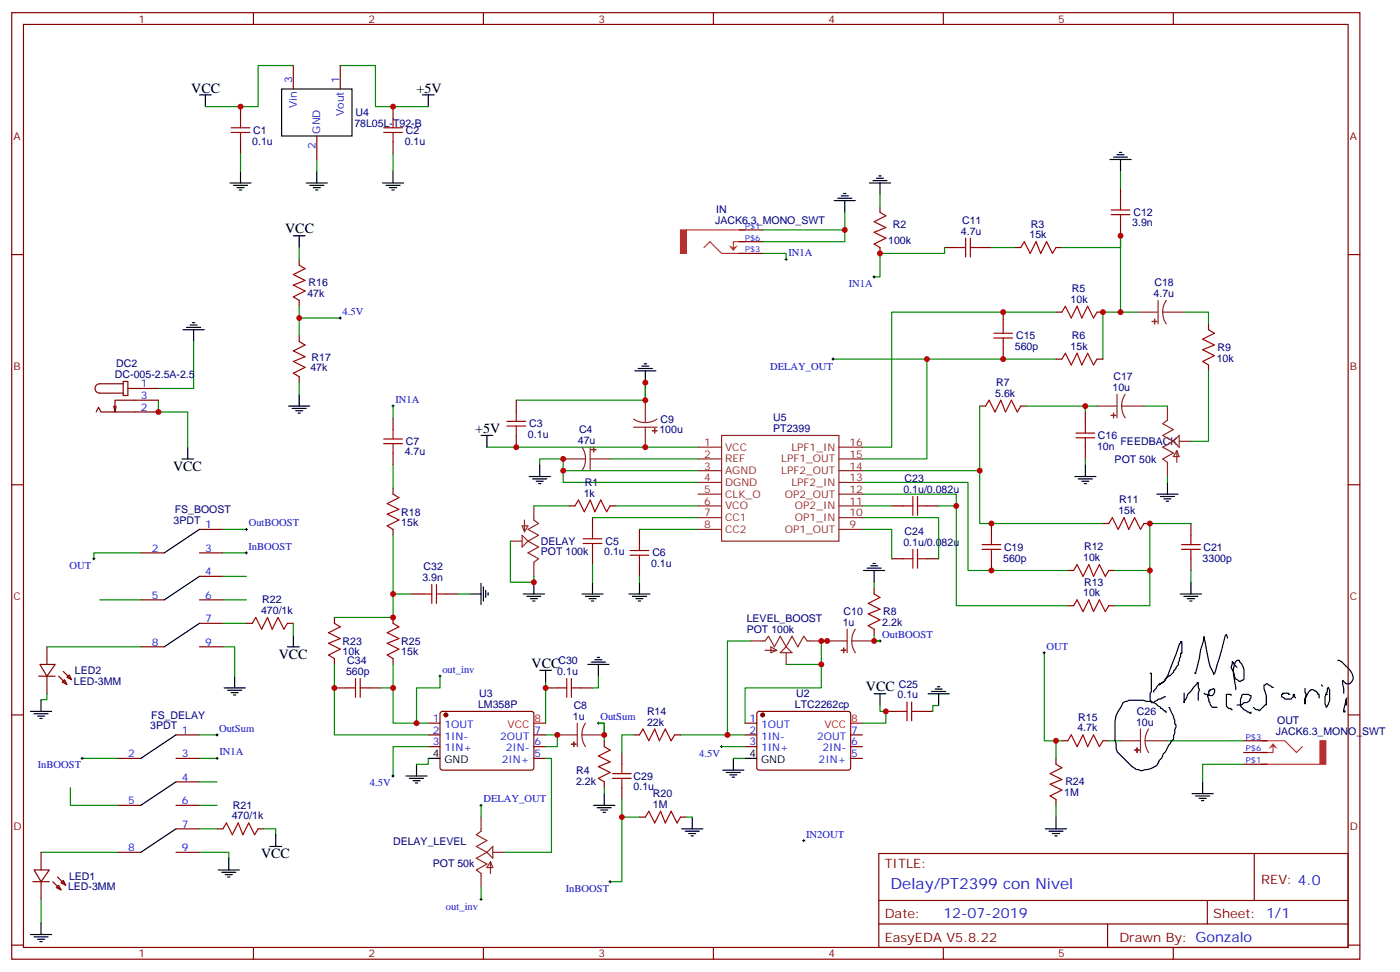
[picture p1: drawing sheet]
<svg xmlns="http://www.w3.org/2000/svg" width="421mm" height="292mm" viewBox="0 0 421 292" stroke-linecap="round" stroke-linejoin="round" font-family="sans-serif">
<g fill="none" stroke="#870000" stroke-width=".35">
<path d="M3.5 3.8h405.4v284.3h-405.4zM7.1 7.3h398.2v277.3h-398.2zM76.2 3.8v3.5M145.3 3.8v3.5M214.5 3.8v3.5M283.6 3.8v3.5M352.8 3.8v3.5M72.3 32v3.6M118.2 32v3.6M72.3 42.6v3.5M118.2 42.6v3.5M336.9 56.7v3.6"/>
<path d="M3.5 76.5h3.6M90 77.9v1.8M264.6 62v1.8M264.6 74.4v1.7M284 74.4h3.5M294.6 74.4h3.5M305.2 74.4h1.7M317.5 74.4h1.8M336.9 67.3v3.5M405.3 76.5h3.6M90 90.2v1.8M301.6 93.8v3.5"/>
<path d="M317.5 93.8h1.8M329.8 93.8h1.8M363.4 97.3v1.8M90 100.8v1.8M90 113.2v1.7M301.6 104.4v3.5M317.5 107.9h1.8M329.8 107.9h1.8M363.4 109.6v1.8M155.2 120.2v3.6M155.2 130.8v3.5M294.6 122h1.7"/>
<path d="M306.9 122h1.8M326.3 123.8v3.5M326.3 134.3v3.6M3.5 145.6h3.6M171.1 152h1.8M178.2 155.5v3.5M183.4 152h1.8M192.3 159v3.6M268.1 152h3.5M278.7 152h3.5M298.1 157.3v3.5M331.6 157.3h1.8"/>
<path d="M344 157.3h1.7M358.1 157.3v3.5M405.3 145.6h3.6M178.2 166.1v3.5M192.3 169.6v3.5M268.1 167.9h3.5M278.7 167.9h3.5M298.1 167.9v3.5M321 171.4h1.8M333.4 171.4h1.7M358.1 167.9v3.5M321 182h1.8"/>
<path d="M333.4 182h1.7M3.5 214.8h3.6M128.8 217.2h3.5M132.5 213.9l.5-.2 27.1 .1 .4 .6-.1 16.5-.6 .5-27.1-.1-.4-.7v-16.2zM405.3 214.8h3.6M128.8 220.8h3.5M128.8 224.3h3.5M160.5 220.8h3.5M160.5 224.3h3.5M160.5 227.8h3.5M319.3 222.5h1.7M331.6 222.5h1.8"/>
<path d="M373.9 222.5h7.1M373.9 226.1h7.1M373.9 229.6h7.1M264.2 256.4h141.1v28.2h-141.1zM377.1 256.4v14.1M264.2 270.5h141.1M264.2 277.6h141.1M333 277.6v7M363 270.5v7.1M3.5 283.9h3.6M76.2 284.6v3.5M145.3 284.6v3.5"/>
<path d="M214.5 284.6v3.5M283.6 284.6v3.5M352.8 284.6v3.5M405.3 283.9h3.6"/>
</g>
<g fill="none" stroke="#000" stroke-width=".35">
<path d="M60 28.5h3.5M61.7 28.5v3.5M127 28.5h3.5M128.8 28.5v3.5M69.1 55h6.4M70.2 55.7h4.2M71.3 56.4h2.1M72 57.1h.7M72.3 51.4v3.6M92.1 55h6.3M93.1 55.7h4.3M94.2 56.4h2.1"/>
<path d="M94.9 57.1h.7M95.2 51.4v3.6M115 55h6.4M116.1 55.7h4.2M117.1 56.4h2.1M117.8 57.1h.7M118.2 51.4v3.6M251.9 59.5h4.2M252.9 58.8h2.2M253.6 58.1h.8M261.4 55h6.4M262.5 54.3h4.2"/>
<path d="M263.5 53.6h2.1M264.2 52.8h.7M264.6 55v3.5M333.7 47.9h6.4M334.8 47.2h4.2M335.8 46.5h2.2M336.5 45.8h.8M336.9 47.9v3.5M250.8 60.3h6.4M254 60.3v3.5M55 99.1h6.4M56.1 98.4h4.2"/>
<path d="M57.1 97.6h2.2M57.9 96.9h.7M58.2 99.1v3.5M90 118.5v3.5M190.9 111.4h6.3M191.9 110.7h4.2M193 110h2.1M193.7 109.3h.7M194 111.4v3.5M54.7 137.9h3.5M56.4 134.3v3.6M86.8 122h6.3"/>
<path d="M87.8 122.7h4.3M88.9 123.4h2.1M89.6 124.1h.7M162.3 139.6v3.6M326.3 139.6v3.6M159.1 143.2h6.4M160.2 143.9h4.2M161.2 144.6h2.1M161.9 145.3h.7M323.1 143.2h6.4M324.2 143.9h4.2M325.3 144.6h2.1"/>
<path d="M326 145.3h.7M347.8 148.4h6.4M348.9 149.2h4.2M350 149.9h2.1M350.7 150.6h.7M351 144.9v3.5M157.3 178.4h6.4M158.4 179.1h4.2M159.5 179.8h2.1M160.5 174.9v3.5M175 178.4h6.3M176 179.1h4.3"/>
<path d="M177.1 179.8h2.1M178.2 174.9v3.5M189.1 178.4h6.3M190.1 179.1h4.3M191.2 179.8h2.1M192.3 174.9v3.5M354.9 178.4h6.3M356 179.1h4.2M357 179.8h2.1M358.1 174.9v3.5M160.2 180.6h.7M177.8 180.6h.7"/>
<path d="M191.9 180.6h.7M357.7 180.6h.7M122.1 233.1h6.3M123.1 233.8h4.3M124.2 234.5h2.1M124.9 235.2h.7M125.2 229.6v3.5M128.8 227.8h3.5M358.4 238.4h6.4M359.5 239.1h4.2M360.5 239.8h2.2M361.6 234.9v3.5"/>
<path d="M361.2 240.5h.7"/>
</g>
<g fill="none" stroke="#a10000" stroke-width=".35">
<path d="M69.5 39.8h5.6M69.5 38.4h5.6M72.3 35.6v2.8M72.3 39.8v2.8M115.4 39.8h5.6M115.4 38.4h5.6M118.2 35.6v2.8M118.2 39.8v2.8M90 79.7l1.7 1-3.5 1.8 3.5 1.7-3.5 1.5 3.5 1.7-3.5 1.8 1.8 1M264.6 63.8l1.7 1-3.5 1.8 3.5 1.8-3.5 1.4 3.5 1.7-3.5 1.8 1.8 1.1M287.5 74.4h2.8M290.3 71.5v5.7"/>
<path d="M291.7 71.5v5.7M291.7 74.4h2.9M306.9 74.4l1.1-1.8 1.7 3.5 1.8-3.5 1.4 3.5 1.8-3.5 1.7 3.5 1.1-1.7M334.1 64.5h5.6M334.1 63.1h5.6M336.9 60.3v2.8M336.9 64.5v2.8M301.6 97.3v2.8M319.3 93.8l1-1.8 1.8 3.5 1.7-3.5 1.5 3.5 1.7-3.5 1.8 3.5 1-1.7M363.4 99.1l1.7 1-3.5 1.8 3.5 1.7-3.5 1.5 3.5 1.7-3.5 1.8 1.8 1M90 102.6l1.7 1-3.5 1.8 3.5 1.8-3.5 1.4 3.5 1.7-3.5 1.8 1.8 1.1M298.8 101.5h5.6"/>
<path d="M298.8 100.1h5.6M301.6 101.5v2.9M319.3 107.9l1-1.8 1.8 3.5 1.7-3.5 1.5 3.5 1.7-3.5 1.8 3.5 1-1.7M152.4 128h5.6M152.4 126.6h5.6M155.2 123.8v2.8M155.2 128v2.8M296.3 122l1.1-1.8 1.8 3.6 1.7-3.6 1.4 3.6 1.8-3.6 1.8 3.6 1-1.8M323.5 131.5h5.6M323.5 130.1h5.6M326.3 127.3v2.8M326.3 131.5v2.8"/>
<path d="M172.9 152l1-1.8 1.8 3.5 1.7-3.5 1.5 3.5 1.7-3.5 1.8 3.5 1-1.7M178.2 159v2.9M271.6 152h2.9M274.5 149.2v5.6M275.9 152h2.8M275.9 149.2v5.6M333.4 157.3l1-1.8 1.8 3.5 1.8-3.5 1.4 3.5 1.7-3.5 1.8 3.5 1.1-1.7M175.3 163.3h5.7M175.3 161.9h5.7M178.2 163.3v2.8M189.4 166.8h5.7M189.4 165.4h5.7"/>
<path d="M192.3 162.6v2.8M192.3 166.8v2.8M271.6 167.9h2.9M274.5 165v5.7M275.9 165v5.7M275.9 167.9h2.8M295.3 165h5.6M295.3 163.6h5.6M298.1 160.8v2.8M298.1 165v2.9M322.8 171.4l1-1.8 1.8 3.5 1.8-3.5 1.4 3.5 1.8-3.5 1.7 3.5 1.1-1.7M355.2 165h5.7"/>
<path d="M355.2 163.6h5.7M358.1 160.8v2.8M358.1 165v2.9M322.8 182l1-1.8 1.8 3.5 1.8-3.5 1.4 3.5 1.8-3.5 1.7 3.5 1.1-1.7M321 222.5l1.1-1.7 1.7 3.5 1.8-3.5 1.4 3.5 1.8-3.5 1.8 3.5 1-1.8"/>
</g>
<g fill="none" stroke="#008700" stroke-width=".35">
<path d="M88.2 19.7h-10.6v12.3h-15.9M102.3 19.7h10.6v12.3h15.9M72.3 46.1v5.3M95.2 47.9v3.5M118.2 46.1v5.3M264.6 58.5v3.5M336.9 51.4v5.3M229.3 76.1h7.1v1.8M254 63.8v5.3h-24.7M254 69.1v3.5h-24.7M298.1 74.4h7.1M319.3 74.4h14.1"/>
<path d="M336.9 70.8v23h-5.3v14.1M90 92v8.8M317.5 93.8h-49.4v40.5h-8.8M336.9 93.8h5.3M356.3 93.8h7.1v3.5M58.2 102.6v14.1h-10.6M90 114.9v3.6M194 114.9v5.3h-38.8M317.5 107.9h-38.8v30h-19.4M363.4 111.4v21.2h-5.3M47.6 120.2v3.6h8.8v10.5M146.4 134.3h63.5"/>
<path d="M162.3 139.6v-1.7h7v3.5h40.6M183.4 137.9h26.5M294.6 122v19.4h-35.3M308.7 122h17.6M326.3 137.9v1.7M329.8 122h-3.5v1.8M344 122h7M160.5 152h10.6M169.3 141.4v3.5h40.6M178.2 155.5h31.7M185.2 152h24.7M192.3 159h17.6"/>
<path d="M259.3 144.9h31.7v26.5h30M259.3 148.4h28.2v33.6h33.5M259.3 159h8.8v8.9M259.3 155.5h22.9v12.4M259.3 152h8.8M282.2 152h5.3M294.6 141.4v15.9h37M351 143.2v1.7M358.1 157.3h-12.4v14.1h-10.6M153.5 162.6v12.3h7M178.2 169.6v5.3M192.3 173.1v1.8"/>
<path d="M345.7 171.4v10.6h-10.6M164 204.9v12.3M128.8 227.8v1.8h-3.6M333.4 222.5h3.5M351 222.5h19.4"/>
</g>
<g fill="none" stroke="#8c2424" stroke-width=".35">
<path d="M342.2 93.8h6M348.2 90.2v7.1M349.6 93.8l.2 1.8 .9 1.7M349.6 93.8h6.7M350.7 90.2l-.9 1.7-.2 1.9M335.8 118.5v7M338.3 118.5l-.8 1.6-.2 1.9M169.3 137.9h6.7M175 134.3l.8 1.7 .2 1.9M176 137.9l-.2 1.8-.8 1.7M177.4 137.9h6M177.4 134.3v7.1"/>
<path d="M190.5 125.9l1.7 .8 1.8 .2M190.5 128.3h7.1M194 120.2v6.7M194 128.3v6M197.6 125.9l-1.7 .8-1.9 .2M329.8 122h6M337.3 122l.2 1.8 .8 1.7M337.3 122h6.7M351 122v4.2l-1.4 1.1 3.2 1.7-3.2 1.8 3.2 1.8M352.8 132.6l-3.2 1.7 3.2 1.8-3.2 1.8 1.4 1v4.3M353.8 135.4v3.5M353.8 135.4l.7 1.8h-1.7z"/>
<path d="M354.5 130.8v3.5l-1.7-1.7zM354.5 132.6h3.6M157 158h1.7l-1 1.7zM157.7 156.2v3.5M160.5 152v4.2l1.4 1.1-3.2 1.7 3.2 1.8-3.2 1.8M153.5 162.6h3.5M157 160.8l1.7 1.8-1.7 1.7zM158.7 162.6l3.2 1.7-3.2 1.8 3.2 1.8-1.4 1v4.2M225.8 192.5h4.2l1.1-1.4 1.7 3.2 1.8-3.2 1.8 3.2M230 195.4h3.5M231.8 194.3l1.7 1.1-1.7 .7zM234.6 196.1l1.8-1.8 1.7 1.8z"/>
<path d="M236.4 196.1v3.5M246.9 192.5h-4.2l-1-1.4-1.8 3.2-1.8-3.2-1.7 3.2M342.9 219v7.1M345.4 219l-.9 1.7-.2 1.8M336.9 222.5h6M344.3 222.5l.3 1.9 .8 1.7M344.3 222.5h6.7"/>
</g>
<g fill="#8c2424" stroke="#8c2424" stroke-width=".35">
<path d="M196.1 129.4h1.5z"/>
<path d="M196.8 128.7v1.4z"/>
<path d="M178.5 134.3v1.4z"/>
<path d="M177.8 135l1.4 .1z"/>
<path d="M334.8 124.1v1.4z"/>
<path d="M334.1 124.8h1.4z"/>
<path d="M347.1 95.9l.1 1.4z"/>
<path d="M346.4 96.6h1.4z"/>
<path d="M341.8 224.6l.1 1.5z"/>
<path d="M341.1 225.3l1.4 .1z"/>
</g>
<circle cx="134.1" cy="214.8" r=".53" fill="#870000" stroke="#870000" stroke-width=".35"/>
<path d="M160.5 217.2h3.5" fill="none" stroke="#f00" stroke-width=".35"/>
<path d="M236 77.9h.7M236.4 77.5v.7M241.3 252.5h.7M241.7 252.2v.7" fill="none" stroke="#000" stroke-width=".3"/>
<path d="M396.9 222.5h1.7v7.1h-1.7z" fill="#c33" stroke="#c33" stroke-width=".35"/>
<path d="M379.2 222.5h7.1l3.5 3.6 1.8-1.8M379.2 229.6h17.7M382.8 224.3v1.8h-3.6" fill="none" stroke="#c33" stroke-width=".35"/>
<path d="M382.8 223.2l1.4 1.8-1.4-.7-1.4 .7z" fill="#c33"/>
<path d="M373.9 229.6h-12.3v5.3" fill="none" stroke="#008700" stroke-width=".35"/>
<path d="M204.6 69.1h1.8v7h-1.8z" fill="#c33" stroke="#c33" stroke-width=".35"/>
<path d="M206.4 69.1h17.6M211.7 74.4l1.7-1.8 3.6 3.5h7M224 72.6h-3.5v1.8" fill="none" stroke="#c33" stroke-width=".35"/>
<path d="M222.2 76.1h7.1M222.2 72.6h7.1M222.2 69.1h7.1" fill="none" stroke="#870000" stroke-width=".35"/>
<path d="M219.1 73.7l1.4 .7 1.4-.7-1.4 1.7z" fill="#c33"/>
<g fill="none" stroke="#000" stroke-width=".35">
<path d="M84.7 26.7h21.1v14.2h-21.1zM88.2 70.8h3.5M90 70.8v3.6M144.6 130.8h3.6M146.4 130.8v3.5M60 159l-10.6 7.1M60 173.1l-10.6 7.1M141.1 178.4h3.5M144.6 175.3v6.3M145.3 176.3v4.3M146 177.4v2.1M146.8 178.1v.7"/>
<path d="M259.6 171.4h6.4M260.7 170.7h4.2M261.8 170h2.1M262.5 169.3h.7M262.8 171.4v3.5M60 187.3l-10.6 7M86.4 194.3h3.6M88.2 190.8v3.5M176.7 199.6h6.4M177.8 198.9h4.2M178.9 198.2h2.1M179.6 197.5h.7"/>
<path d="M179.9 199.6v3.5M9.2 213.7h6.3M10.2 214.4h4.3M11.3 215.1h2.1M12 215.8h.7M12.3 210.2v3.5M67.4 206.7h6.3M68.4 207.4h4.3M69.5 208.1h2.1M70.2 208.8h.7M70.6 203.1v3.6M162.3 201.4h3.5"/>
<path d="M164 201.4v3.5M262.8 208.4h3.5M264.6 208.4v3.5M279 208.4h6.4M280.1 207.7h4.2M281.2 207h2.1M281.9 206.3h.7M282.2 208.4v3.5M52.9 220.8l-10.6 7M52.9 234.9l-10.6 7M181.7 238.4v3.5M217.3 231.4h6.4"/>
<path d="M218.4 232.1h4.2M219.4 232.8h2.1M220.1 233.5h.7M220.5 227.8v3.6M224 227.8h3.5M52.9 249l-10.6 7M68.8 257.8v3.5M81.1 254.3h3.6M82.9 250.8v3.5M178.5 241.9h6.4M179.6 242.6h4.2M180.6 243.3h2.1"/>
<path d="M181.3 244.1h.7M205 249h6.3M206 249.7h4.3M207.1 250.4h2.1M207.8 251.1h.7M208.1 245.5v3.5M314.3 249h6.4M315.4 249.7h4.2M316.4 250.4h2.2M317.1 251.1h.8M317.5 245.5v3.5M12.3 277.2v3.5"/>
<path d="M65.6 261.3h6.4M66.7 262h4.2M67.7 262.7h2.1M68.4 263.5h.7M9.2 280.7h6.3M10.2 281.4h4.3M11.3 282.2h2.1M12 282.9h.7"/>
</g>
<g fill="none" stroke="#870000" stroke-width=".35">
<path d="M88.2 19.7v7M102.3 19.7v7M95.2 40.9v7M37 114.6h1.5v4.2h-1.5zM37 115.3h-7a1.41 1.41 0 0 0-1.4 1.4 1.41 1.41 0 0 0 1.4 1.4h7M38.5 116.7h9.1M28.9 123.8l.7-1.5 .7 1.5h17.3M34.9 122l-.3 1.8M47.6 120.2h-13v3.6l-.4-1.8M118.2 125.5v3.5M118.2 136.1v3.5M60 159h7"/>
<path d="M118.2 146.7v1.7M118.2 159v1.8M42.3 166.1h7.1M60 173.1h7M60 166.1h7M123.5 178.4h3.5M134.1 178.4h3.5M262.8 176.7v1.7M12 199.6h4.6l-2.5 3.5zM14.1 194.3v5.3M42.3 180.2h7.1M42.3 194.3h7.1"/>
<path d="M60 180.2h7M60 194.3h7M60 187.3h7M74.1 187.3h1.7M86.4 187.3h1.8M100.5 185.5v1.8M100.5 197.8v1.8M118.2 185.5v1.8M118.2 197.8v1.8M262.8 189v1.8M11.6 203.1h5M14.1 203.1v5.3"/>
<path d="M17.6 203.1l2.5 2.5M19 201.7l2.5 2.5M19.4 204.2l.7 1.4-1.4-.7zM20.1 203.5l.7-.7 .7 1.4zM100.5 206.7h3.6M111.1 206.7h3.6M164 206.7h3.6M174.6 206.7h3.6M224 217.2h3.5M227.8 213.9l.4-.2 27.1 .1 .5 .6-.1 16.5-.6 .5-27.1-.1-.5-.7v-16.2zM266.3 213.7h3.6M276.9 213.7h3.6"/>
<path d="M35.3 227.8h7M52.9 234.9h7.1M52.9 227.8h7.1M52.9 220.8h7.1M181.7 222.5v1.8M181.7 234.9v1.7M187 226.1v3.5M187 236.6v3.6M190.5 220.8h1.8M202.8 220.8h1.8M224 220.8h3.5M224 224.3h3.5"/>
<path d="M255.8 227.8h3.5M255.8 220.8h3.5M255.8 224.3h3.5M317.5 227.8v1.8M12.3 256v5.3M35.3 241.9h7M35.3 256h7M52.9 241.9h7.1M52.9 256h7.1M52.9 249h7.1M65.3 249h1.7M77.6 249h1.8"/>
<path d="M192.3 245.5h1.7M204.6 245.5h1.8M317.5 240.2v1.7M9.9 264.9h4.9M10.2 261.3h4.6l-2.5 3.6zM12.3 264.9v5.3M15.9 264.9l2.4 2.4M16.9 266.6l.7-.7 .7 1.4zM17.3 263.5l2.5 2.4M18.3 265.2l.7-.7 .8 1.4z"/>
</g>
<g fill="none" stroke="#008700" stroke-width=".35">
<path d="M90 74.4v3.5M284 74.4v1.7h-19.4v7.1h-1.8M336.9 70.8v3.6h-3.5M90 95.5h12.3M194 114.9v5.3M250.5 107.9h28.2M118.2 122v3.5M118.2 139.6v7.1M67 159h7.1M42.3 166.1h-14.1v1.8M67 173.1h7.1M67 166.1h7.1"/>
<path d="M118.2 160.8v17.6h5.3M118.2 178.4v7.1h-17.7M137.6 178.4h3.5M160.5 173.1v1.8M262.8 174.9v1.8M358.1 171.4v3.5M14.1 194.3h28.2M30 180.2h12.3M67 194.3h3.6v8.8M67 187.3h7.1M67 180.2h7.1M88.2 187.3v3.5"/>
<path d="M100.5 199.6v21.2h28.3M118.2 199.6v7.1h-3.5M225.8 192.5h-7.1v28.3M236.4 199.6h10.5v7.1h-22.9v10.5M246.9 192.5h1.8h-1.8v7.1M262.8 190.8v1.7h1.8h-1.8M314 196.1v26.4h5.3M14.1 208.4v1.8h-1.8M118.2 206.7v10.5h10.6M132.3 203.1v3.6h-7.1v10.5M179.9 203.1v3.6h-1.7M264.6 211.9v1.8h1.7v3.5h-7"/>
<path d="M282.2 211.9h-1.7v1.8M21.2 236.6v5.3h14.1M24.7 227.8h10.6M60 220.8h5.3M60 227.8h5.3M60 234.9h5.3M128.8 224.3h-10.6v8.8M164 220.8h3.6v3.5h-3.6M164 227.8h1.8v28.2h-14.1M181.7 220.8v-3.6h-1.8h1.8v5.3M181.7 236.6v1.8M190.5 220.8h-3.5v5.3"/>
<path d="M204.6 220.8h19.4M217 224.3h7M220.5 227.8h3.5M317.5 222.5v5.3M370.4 222.5h3.5M12.3 256h23M60 256h8.8v1.8M60 241.9h5.3M60 249h5.3M79.4 249h3.5v1.8M144.6 241.9v3.6M187 240.2v5.3h5.3"/>
<path d="M187 245.5v19.4h-3.6M206.4 245.5h1.7M317.5 241.9v3.6M12.3 270.2v7M144.6 266.6v3.6"/>
</g>
<g fill="none" stroke="#8c2424" stroke-width=".35">
<path d="M209.9 134.3h7.1M209.9 137.9h7.1M217 130.8h35.2v31.8h-35.2zM252.2 134.3h7.1M252.2 137.9h7.1M209.9 141.4h7.1M209.9 144.9h7.1M209.9 148.4h7.1M209.9 152h7.1M209.9 155.5h7.1M209.9 159h7.1M252.2 141.4h7.1"/>
<path d="M252.2 144.9h7.1M252.2 148.4h7.1M252.2 152h7.1M252.2 155.5h7.1M252.2 159h7.1M248.7 192.5h6M254.7 189v7.1M256.1 192.5l.3 1.9 .8 1.7M256.1 192.5h6.7M257.2 189l-.8 1.7-.3 1.8M173.6 217.2v7.1M176 217.2l-.8 1.7-.2 1.9"/>
<path d="M167.6 220.8h6M175 220.8l.2 1.8 .8 1.7M175 220.8h6.7M144.6 245.5v4.2l-1.4 1.1 3.2 1.7-3.2 1.8 3.2 1.7M146.4 256l-3.2 1.8 3.2 1.8-3.2 1.7 1.4 1.1v4.2M147.5 258.9v3.5M147.5 258.9l.7 1.7h-1.8zM148.2 254.3v3.5l-1.8-1.8zM148.2 256h3.5"/>
</g>
<g fill="none" stroke="#a10000" stroke-width=".35">
<path d="M115.4 131.9h5.6M115.4 133.3h5.6M118.2 129v2.9M118.2 133.3v2.8M118.2 148.4l1.7 1.1-3.5 1.8 3.5 1.7-3.5 1.4 3.5 1.8-3.5 1.8 1.8 1M127 178.4h2.8M129.8 175.6v5.7M131.2 178.4h2.9M131.2 175.6v5.7M262.8 178.4l1.8 1.1-3.5 1.8 3.5 1.7-3.5 1.4 3.5 1.8-3.5 1.8 1.7 1M75.8 187.3l1.1-1.8 1.8 3.5 1.7-3.5 1.4 3.5 1.8-3.5 1.8 3.5 1-1.7M100.5 187.3l1.8 1-3.5 1.8 3.5 1.7-3.5 1.5 3.5 1.7-3.5 1.8 1.7 1"/>
<path d="M118.2 187.3l1.7 1-3.5 1.8 3.5 1.7-3.5 1.5 3.5 1.7-3.5 1.8 1.8 1M104.1 206.7h2.8M106.9 203.8v5.7M108.3 206.7h2.8M108.3 203.8v5.7M167.6 206.7h2.8M170.4 203.8v5.7M171.8 206.7h2.8M171.8 203.8v5.7M269.9 213.7h2.8M272.7 210.9v5.6M274.1 213.7h2.8"/>
<path d="M274.1 210.9v5.6M181.7 224.3l1.7 1.1-3.5 1.7 3.5 1.8-3.5 1.4 3.5 1.8-3.5 1.7 1.8 1.1M184.1 232.4h5.7M184.1 233.8h5.7M187 229.6v2.8M187 233.8v2.8M192.3 220.8l1-1.8 1.8 3.5 1.7-3.5 1.5 3.5 1.7-3.5 1.8 3.5 1-1.7M317.5 229.6l1.8 1-3.6 1.8 3.6 1.8-3.6 1.4 3.6 1.7-3.6 1.8 1.8 1.1M67 249l1.1-1.8 1.7 3.6 1.8-3.6 1.4 3.6 1.8-3.6 1.8 3.6 1-1.8M194 245.5l1.1-1.8 1.7 3.5 1.8-3.5 1.4 3.5 1.8-3.5 1.8 3.5 1-1.7"/>
</g>
<g fill="none" stroke="#000" stroke-width=".3">
<path d="M102 95.5h.7M102.3 95.2v.7M262.5 83.2h.7M262.8 82.8v.7M250.1 107.9h.7M250.5 107.5v.7M117.8 122h.7M118.2 121.6v.7M73.7 159h.7M74.1 158.7v.7M27.9 167.9h.7M28.2 167.5v.7"/>
<path d="M73.7 166.1h.7M74.1 165.7v.7M264.2 192.5h.7M264.6 192.2v.7M313.6 196.1h.7M314 195.7v.7M131.9 203.1h.7M132.3 202.8v.7M179.6 217.2h.7M179.9 216.9v.7M24.3 227.8h.7M24.7 227.5v.7"/>
<path d="M64.9 220.8h.7M64.9 227.8h.7M65.3 220.4v.7M65.3 227.5v.7M117.8 233.1h.7M118.2 232.8v.7M216.6 224.3h.7M217 223.9v.7M144.3 241.9h.7M144.6 241.6v.7M144.3 270.2h.7M144.6 269.8v.7"/>
<path d="M183.1 264.9h.7M183.4 264.5v.7"/>
</g>
<circle cx="229.3" cy="214.8" r=".53" fill="#870000" stroke="#870000" stroke-width=".35"/>
<path d="M255.8 217.2h3.5" fill="none" stroke="#f00" stroke-width=".35"/>
<g fill="#8c2424" stroke="#8c2424" stroke-width=".35">
<path d="M172.5 222.9v1.4z"/>
<path d="M171.8 223.6h1.4z"/>
<path d="M253.6 194.7l.1 1.4z"/>
<path d="M252.9 195.3l1.5 .1z"/>
</g>
<g fill="#c00">
<circle cx="181.7" cy="220.8" r=".88"/>
<circle cx="248.7" cy="192.5" r=".88"/>
<circle cx="246.9" cy="199.6" r=".88"/>
<circle cx="326.3" cy="122" r=".88"/>
<circle cx="336.9" cy="70.8" r=".88"/>
<circle cx="47.6" cy="123.8" r=".88"/>
<circle cx="125.2" cy="217.2" r=".88"/>
<circle cx="187" cy="245.5" r=".88"/>
<circle cx="266.3" cy="213.7" r=".88"/>
<circle cx="164" cy="206.7" r=".88"/>
<circle cx="336.9" cy="93.8" r=".88"/>
<circle cx="264.6" cy="76.1" r=".88"/>
<circle cx="118.2" cy="32" r=".88"/>
<circle cx="317.5" cy="222.5" r=".88"/>
<circle cx="155.2" cy="134.3" r=".88"/>
<circle cx="345.7" cy="157.3" r=".88"/>
<circle cx="301.6" cy="107.9" r=".88"/>
<circle cx="301.6" cy="93.8" r=".88"/>
<circle cx="169.3" cy="141.4" r=".88"/>
<circle cx="169.3" cy="137.9" r=".88"/>
<circle cx="72.3" cy="32" r=".88"/>
<circle cx="294.6" cy="141.4" r=".88"/>
<circle cx="345.7" cy="171.4" r=".88"/>
<circle cx="287.5" cy="152" r=".88"/>
<circle cx="254" cy="69.1" r=".88"/>
<circle cx="278.7" cy="107.9" r=".88"/>
<circle cx="90" cy="95.5" r=".88"/>
<circle cx="160.5" cy="174.9" r=".88"/>
<circle cx="218.7" cy="220.8" r=".88"/>
<circle cx="331.6" cy="93.8" r=".88"/>
<circle cx="100.5" cy="206.7" r=".88"/>
<circle cx="194" cy="134.3" r=".88"/>
<circle cx="194" cy="120.2" r=".88"/>
<circle cx="194" cy="114.9" r=".88"/>
<circle cx="118.2" cy="178.4" r=".88"/>
<circle cx="118.2" cy="185.5" r=".88"/>
<circle cx="118.2" cy="206.7" r=".88"/>
<circle cx="298.1" cy="157.3" r=".88"/>
<circle cx="298.1" cy="171.4" r=".88"/>
<circle cx="167.6" cy="220.8" r=".88"/>
<circle cx="246.9" cy="192.5" r=".88"/>
<circle cx="262.8" cy="192.5" r=".88"/>
</g>
<g fill="none" stroke="#000" stroke-width=".35">
<path d="M369.1 191.7l-.4-1.1-.3 .4-2.8 10.2-.4 1-.3 .4v-.4a24.5 24.5 0 0 1-2.5-9.1l-.4-1.8-2.4 10.6-.4 .3h.4M402.3 198.4h.3a7.6 7.6 0 0 1 4.2 5.6l-1 1.4h-1.1l-1-1 .3 3.8M345.8 202.2h.4v5.7l-.4 .3v2.2l.4 .3v.4h.7l1.4-1.1h.7l.3-.3 1.1-.4M348.6 205.8v-.4h.4l1-.7 1.1-1.7 3.5-9.6 .4-.3v-.4h.3v3.6h-.3v1l-.4 .4-.3 2.1-1.4 1.7v.4l-2.5 2.1-.4 .7-1 .7h-.4l-.7 .7-1 1.4v.4M351.5 212.5l.3 .3 1.1 2.5 .3 1.1v1l.4 .4v.7l-.4 .7-.3 2.8-1.4 1.8-1.1 2.1-.7 .7-.4 1-.7 .8a3.9 3.9 0 0 1-3.5 2.8l-1.8 .3-1.7-.3-1.4-1.1-4.3-4.2-.7-3.5v-5.7l.4-1.8 2.1-3.8 1.8-.7h4.2l1.1 .3h1.4l1.4 .7 1.4 1.1v.3h.3l.7 .7h.4v.4h.3M356 208.2v2.9l1.1-2.5 2.8-3.2v-.3h.4v1.4l.3 .7-.3 1v2.2M362 208.2l.4 .4 2.1 .4a1.36 1.36 0 0 0 .4-2.2l-1.1 .4v.3h-.4v1.5h-.3v.3l.3 .7v.7l.4 .4 .4 1 .3 .4h1.4M370.2 209v-.4h-1.5v3.5l.7 .7h.8v.4h.3M371.9 200.5l-1.4-1.8-.3 1.8 1.4 3.5 1 .7h.4l1-.7a5.2 5.2 0 0 0-1.4-5.3v-.3h-.7a4.5 4.5 0 0 0-1 3.8l.7 5M371.9 211.8h1.4l.7-.7a1.35 1.35 0 0 0 1.8-1.1l.3-.3v-.7h-.3l-.4-.4h-1.7a5.4 5.4 0 0 0-.7 3.5l2.1 1.8h.3l.4 .3h.3v-.3M382.9 206.5h-.4l-1.4-1.1-1.1 .4v1l.7 2.2v2.8h-.3l-1.8 1.7-.3-.3h-.7l-.7-.7M387.8 208.6h-.4v-.4h-1.7v.4h-.4v.7l1.1 .7h1.7l.7-.7v-.7h.4v.7l.4 .4"/>
<path d="M392.4 206.8v1.1l.3 .7-.3 1.4v1.4v-1.4l1-2.1 .7-.7h.7l.4 .3a1.25 1.25 0 0 1 1.1 1.1h.3v1.1M397.3 205.8l.4 .3M398.7 208.6v-.4l.4-.3v-1.1l.3-.3v.3l.4 .4v3.2l-.4 1-.7 1.1a4.5 4.5 0 0 1 0-3.9h.4M405.1 209.7l-.4 .3v1.8v-1.4l-.7 3.5h.4v-.4"/>
</g>
<text font-size="4.6" fill="#00f" x="267.8" y="267">Delay/PT2399 con Nivel</text>
<g font-size="4.2">
<text x="57.5" y="27.8">VCC</text>
<text x="125.2" y="27.8">+5V</text>
<text x="85.7" y="70.1">VCC</text>
<text x="142.9" y="130.1">+5V</text>
<text x="52" y="141.4">VCC</text>
<text x="83.8" y="197.8">VCC</text>
<text x="159.8" y="200.7">VCC</text>
<text x="260.3" y="207.7">VCC</text>
<text x="78.5" y="257.8">VCC</text>
</g>
<text font-size="4.2" fill="#00f" x="283.6" y="275.8">12-07-2019</text>
<g font-size="3.9" fill="#800">
<text x="266" y="260.6">TITLE:</text>
<text x="379.2" y="265.6">REV: 4.0</text>
<text x="266" y="275.8">Date:</text>
<text x="364.8" y="275.8">Sheet: 1/1</text>
<text x="266" y="282.9">EasyEDA V5.8.22</text>
<text x="336.5" y="282.9">Drawn By: Gonzalo</text>
</g>
<g font-size="3.2" fill="#800">
<text x="41.6" y="6.8">1</text>
<text x="110.8" y="6.8">2</text>
<text x="179.9" y="6.8">3</text>
<text x="249.1" y="6.8">4</text>
<text x="318.2" y="6.8">5</text>
<text x="4.1" y="41.9">A</text>
<text x="405.9" y="41.9">A</text>
<text x="4.1" y="111.1">B</text>
<text x="405.9" y="111.1">B</text>
<text x="4.1" y="180.2">C</text>
<text x="405.9" y="180.2">C</text>
<text x="4.1" y="249.3">D</text>
<text x="405.9" y="249.3">D</text>
<text x="41.6" y="287.6">1</text>
<text x="110.8" y="287.6">2</text>
<text x="179.9" y="287.6">3</text>
<text x="249.1" y="287.6">4</text>
<text x="318.2" y="287.6">5</text>
</g>
<g font-size="3.2" fill="#00f">
<text x="87.8" y="25" transform="rotate(-90 87.8 25)">3</text>
<text x="102" y="25" transform="rotate(-90 102 25)">1</text>
<text x="89.3" y="32.5" transform="rotate(-90 89.3 32.5)">Vin</text>
<text x="103.4" y="34.8" transform="rotate(-90 103.4 34.8)">Vout</text>
<text x="96.3" y="40.1" transform="rotate(-90 96.3 40.1)">GND</text>
<text x="94.9" y="44.6" transform="rotate(-90 94.9 44.6)">2</text>
<text x="237.1" y="77">IN1A</text>
<text x="255.2" y="86.2">IN1A</text>
<text x="103" y="94.7">4.5V</text>
<text x="231.5" y="111">DELAY_OUT</text>
<text x="42.3" y="116.3">1</text>
<text x="42.3" y="119.9">3</text>
<text x="42.3" y="123.4">2</text>
<text x="118.9" y="121.1">IN1A</text>
<text x="61.7" y="158.7">1</text>
<text x="74.8" y="158.2">OutBOOST</text>
<text x="45.6" y="165.7">2</text>
<text x="61.7" y="165.7">3</text>
<text x="74.7" y="165.2">InBOOST</text>
<text x="20.9" y="170.9">OUT</text>
<text x="61.7" y="172.8">4</text>
<text x="45.6" y="179.8">5</text>
<text x="61.7" y="179.8">6</text>
<text x="61.7" y="186.9">7</text>
<text x="265.3" y="191.7">OutBOOST</text>
<text x="45.6" y="194">8</text>
<text x="61.7" y="194">9</text>
<text x="314.7" y="195.2">OUT</text>
<text x="133" y="202.2">out_inv</text>
<text x="54.7" y="220.4">1</text>
<text x="65.9" y="219.9">OutSum</text>
<text x="130.1" y="216.9">1</text>
<text x="130.1" y="220.4">2</text>
<text x="133.6" y="218.7">1OUT</text>
<text x="160.7" y="220.4">7</text>
<text x="180.5" y="216.4">OutSum</text>
<text x="225.3" y="216.9">1</text>
<text x="225.3" y="220.4">2</text>
<text x="228.8" y="218.7">1OUT</text>
<text x="255.9" y="220.4">7</text>
<text x="38.6" y="227.5">2</text>
<text x="54.7" y="227.5">3</text>
<text x="66" y="226.9">IN1A</text>
<text x="130.1" y="223.9">3</text>
<text x="133.6" y="222.2">1IN-</text>
<text x="133.6" y="225.7">1IN+</text>
<text x="150.4" y="222.2">2OUT</text>
<text x="152" y="225.7">2IN-</text>
<text x="160.7" y="227.5">5</text>
<text x="160.7" y="223.9">6</text>
<text x="210.3" y="227.3">4.5V</text>
<text x="225.3" y="223.9">3</text>
<text x="228.8" y="222.2">1IN-</text>
<text x="228.8" y="225.7">1IN+</text>
<text x="245.7" y="222.2">2OUT</text>
<text x="247.3" y="225.7">2IN-</text>
<text x="255.9" y="227.5">5</text>
<text x="255.9" y="223.9">6</text>
<text x="11.4" y="230.8">InBOOST</text>
<text x="150.9" y="229.2">2IN+</text>
<text x="246.1" y="229.2">2IN+</text>
<text x="54.7" y="234.5">4</text>
<text x="111.2" y="236.1">4.5V</text>
<text x="38.6" y="241.6">5</text>
<text x="54.7" y="241.6">6</text>
<text x="145.3" y="241.1">DELAY_OUT</text>
<text x="54.7" y="248.6">7</text>
<text x="242.4" y="251.6">IN2OUT</text>
<text x="38.6" y="255.7">8</text>
<text x="54.7" y="255.7">9</text>
<text x="170.1" y="267.9">InBOOST</text>
<text x="134.1" y="273.3">out_inv</text>
</g>
<g font-size="3.2" fill="#000080">
<text x="106.9" y="34.9">U4</text>
<text x="76.2" y="40.3">C1</text>
<text x="106.5" y="38">78L05L-T92-B</text>
<text x="122" y="40.3">C2</text>
<text x="75.8" y="43.4">0.1u</text>
<text x="121.7" y="43.4">0.1u</text>
<text x="215.4" y="64.1">IN</text>
<text x="340.8" y="64.8">C12</text>
<text x="215" y="67.3">JACK6.3_MONO_SWT</text>
<text x="268.5" y="68.4">R2</text>
<text x="288.9" y="70.5">4.7u</text>
<text x="289.3" y="67.3">C11</text>
<text x="309.6" y="71.5">15k</text>
<text x="309.9" y="68.4">R3</text>
<text x="340.4" y="68">3.9n</text>
<text x="267.1" y="73.3">100k</text>
<text x="92.4" y="89.2">47k</text>
<text x="92.8" y="86">R16</text>
<text x="322.3" y="87.8">R5</text>
<text x="346.9" y="89.2">4.7u</text>
<text x="347.1" y="86">C18</text>
<text x="321.9" y="90.9">10k</text>
<text x="305.5" y="101.9">C15</text>
<text x="322.3" y="101.9">R6</text>
<text x="305.2" y="105.1">560p</text>
<text x="321.9" y="105.1">15k</text>
<text x="366.1" y="105.5">R9</text>
<text x="34.6" y="113.5">DC-005-2.5A-2.5</text>
<text x="34.9" y="110.3">DC2</text>
<text x="93.3" y="111.6">47k</text>
<text x="93.7" y="108.4">R17</text>
<text x="365.8" y="108.7">10k</text>
<text x="299.2" y="119.2">5.6k</text>
<text x="299.5" y="115.9">R7</text>
<text x="334.5" y="117.4">10u</text>
<text x="334.8" y="114.2">C17</text>
<text x="158.7" y="131.5">0.1u</text>
<text x="159.1" y="128.3">C3</text>
<text x="174.1" y="130.1">C4</text>
<text x="198.3" y="130.1">100u</text>
<text x="198.6" y="126.9">C9</text>
<text x="232.5" y="129.8">PT2399</text>
<text x="232.5" y="126.6">U5</text>
<text x="330.1" y="131.9">C16</text>
<text x="121.7" y="136.8">4.7u</text>
<text x="122.1" y="133.6">C7</text>
<text x="173.7" y="133.3">47u</text>
<text x="329.8" y="135.2">10n</text>
<text x="336.9" y="133.8">FEEDBACK</text>
<text x="335.1" y="139.1">POT 50k</text>
<text x="175.5" y="149.2">1k</text>
<text x="175.9" y="146">R1</text>
<text x="271.6" y="148.1">0.1u/0.082u</text>
<text x="272" y="144.9">C23</text>
<text x="52.5" y="154.2">FS_BOOST</text>
<text x="120.7" y="154.9">R18</text>
<text x="336.3" y="154.4">15k</text>
<text x="336.5" y="151.2">R11</text>
<text x="52.2" y="157.3">3PDT</text>
<text x="120.6" y="158.1">15k</text>
<text x="272" y="160.8">C24</text>
<text x="162.6" y="166.8">POT 100k</text>
<text x="162.6" y="163.6">DELAY</text>
<text x="181.7" y="166.8">0.1u</text>
<text x="182" y="163.6">C5</text>
<text x="196.1" y="167.1">C6</text>
<text x="271.6" y="164">0.1u/0.082u</text>
<text x="301.9" y="165.5">C19</text>
<text x="325.9" y="165.3">R12</text>
<text x="361.8" y="165.5">C21</text>
<text x="127.4" y="171.4">C32</text>
<text x="195.8" y="170.3">0.1u</text>
<text x="301.6" y="168.7">560p</text>
<text x="325.7" y="168.6">10k</text>
<text x="361.6" y="168.7">3300p</text>
<text x="127" y="174.6">3.9n</text>
<text x="325.7" y="179.1">10k</text>
<text x="325.9" y="175.9">R13</text>
<text x="78.5" y="184.4">470/1k</text>
<text x="78.8" y="181.3">R22</text>
<text x="253.6" y="184.7">C10</text>
<text x="265.5" y="184.9">R8</text>
<text x="224.5" y="190.1">POT 100k</text>
<text x="224.5" y="186.9">LEVEL_BOOST</text>
<text x="253.4" y="188">1u</text>
<text x="265.3" y="188.1">2.2k</text>
<text x="103" y="196.9">10k</text>
<text x="103" y="193.7">R23</text>
<text x="120.6" y="196.9">15k</text>
<text x="120.7" y="193.7">R25</text>
<text x="22.5" y="202.6">LED2</text>
<text x="104.1" y="202.8">560p</text>
<text x="104.4" y="199.6">C34</text>
<text x="167.6" y="202.8">0.1u</text>
<text x="167.9" y="199.6">C30</text>
<text x="22.2" y="205.7">LED-3MM</text>
<text x="144.1" y="209.5">U3</text>
<text x="239.4" y="209.5">U2</text>
<text x="269.9" y="209.8">0.1u</text>
<text x="270.2" y="206.7">C25</text>
<text x="45.5" y="215.9">FS_DELAY</text>
<text x="143.8" y="212.7">LM358P</text>
<text x="172.5" y="213">C8</text>
<text x="194.5" y="214.8">R14</text>
<text x="239" y="212.7">LTC2262cp</text>
<text x="341.8" y="214.7">C26</text>
<text x="45.2" y="219">3PDT</text>
<text x="172.2" y="216.2">1u</text>
<text x="194.5" y="217.9">22k</text>
<text x="323.9" y="219.7">4.7k</text>
<text x="324.2" y="216.5">R15</text>
<text x="341.6" y="217.9">10u</text>
<text x="383.6" y="220.8">JACK6.3_MONO_SWT</text>
<text x="384" y="217.6">OUT</text>
<text x="173.2" y="232.4">R4</text>
<text x="173.2" y="235.9">2.2k</text>
<text x="190.5" y="237.5">0.1u</text>
<text x="190.5" y="234.3">C29</text>
<text x="196.3" y="239.5">R20</text>
<text x="320" y="239.1">1M</text>
<text x="320.3" y="235.9">R24</text>
<text x="70" y="243">R21</text>
<text x="196.3" y="242.6">1M</text>
<text x="69.7" y="246.2">470/1k</text>
<text x="118.2" y="253.9">DELAY_LEVEL</text>
<text x="130.1" y="260.4">POT 50k</text>
<text x="20.5" y="267.4">LED-3MM</text>
<text x="20.8" y="264.3">LED1</text>
</g>
<g font-size="3.2" fill="#8d2323">
<text x="211.8" y="134">1</text>
<text x="211.8" y="137.5">2</text>
<text x="218" y="135.4">VCC</text>
<text x="237.9" y="135.4">LPF1_IN</text>
<text x="255.4" y="137.5">15</text>
<text x="255.4" y="134">16</text>
<text x="211.8" y="141">3</text>
<text x="218" y="138.9">REF</text>
<text x="218" y="142.5">AGND</text>
<text x="234.9" y="142.5">LPF2_OUT</text>
<text x="234.9" y="138.9">LPF1_OUT</text>
<text x="255.4" y="141">14</text>
<text x="211.8" y="144.6">4</text>
<text x="211.8" y="148.1">5</text>
<text x="218" y="146">DGND</text>
<text x="218" y="149.5">CLK_O</text>
<text x="236" y="149.5">OP2_OUT</text>
<text x="237.9" y="146">LPF2_IN</text>
<text x="255.4" y="148.1">12</text>
<text x="255.4" y="144.6">13</text>
<text x="211.8" y="151.6">6</text>
<text x="211.8" y="155.2">7</text>
<text x="218" y="153">VCO</text>
<text x="239" y="153">OP2_IN</text>
<text x="255.4" y="155.2">10</text>
<text x="255.4" y="151.6">11</text>
<text x="211.8" y="158.7">8</text>
<text x="218" y="156.6">CC1</text>
<text x="218" y="160.1">CC2</text>
<text x="236" y="160.1">OP1_OUT</text>
<text x="239" y="156.6">OP1_IN</text>
<text x="255.4" y="158.7">9</text>
</g>
<g font-size="3.2" fill="#f00">
<text x="152.6" y="218.7">VCC</text>
<text x="160.7" y="216.9">8</text>
<text x="247.9" y="218.7">VCC</text>
<text x="255.9" y="216.9">8</text>
</g>
<g font-size="3.2">
<text x="130.1" y="227.5">4</text>
<text x="225.3" y="227.5">4</text>
<text x="133.6" y="229.2">GND</text>
<text x="228.8" y="229.2">GND</text>
</g>
<g font-size="2.5" fill="#00f">
<text x="224" y="68.7">P$1</text>
<text x="224" y="75.8">P$3</text>
<text x="224" y="72.2">P$6</text>
<text x="374.6" y="222.2">P$3</text>
<text x="374.6" y="225.7">P$6</text>
<text x="374.6" y="229.2">P$1</text>
</g>
</svg>
